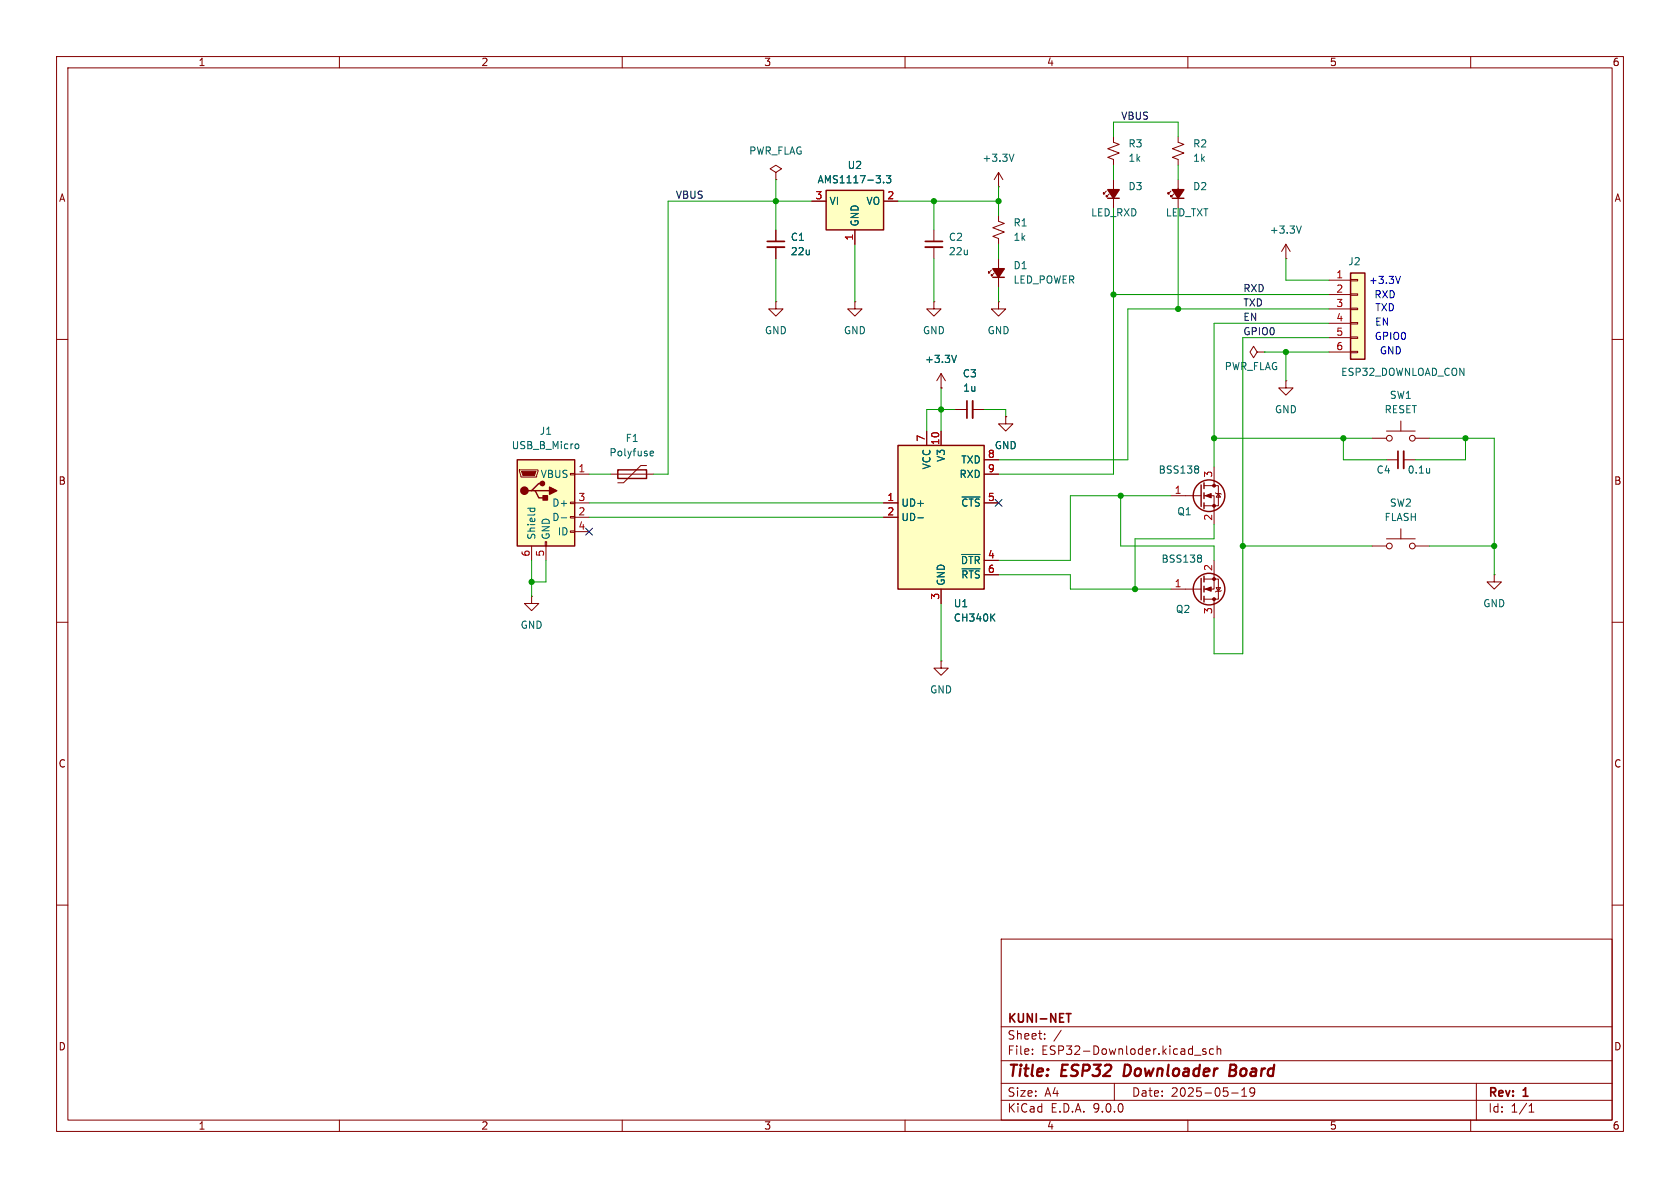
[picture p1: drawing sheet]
<svg xmlns="http://www.w3.org/2000/svg" width="297mm" height="210mm" viewBox="0 0 297 210" stroke-linecap="round" stroke-linejoin="round" font-family="sans-serif">
<g fill="none" stroke="#840000" stroke-width=".18">
<path d="M10 10h277v190h-277zM12 12h273v186h-273zM60 10v2M110 10v2M160 10v2M210 10v2M260 10v2M10 60h2M285 60h2M10 110h2M285 110h2M10 160h2"/>
<path d="M177 166h108v32h-108zM285 160h2M60 198v2M110 198v2M160 198v2M177 194.5h108M177 191.5h108M177 187.5h108M177 181.5h108M182.5 186.3v.1M182.5 185.5v.1M184.7 183.6v.1"/>
<path d="M184.7 182.8v.1M187.6 182.1l-1.3 2M197 191.5v3M210 198v2M211.2 186.5h1.1M213.2 185.5l-.4-.1-.2 .2 .1 .2 .5 .2v.3h-.6M214.5 185.5l-.4-.1-.3 .3v.4l.2 .2h.5M215.2 185.5l.2-.1 .3 .1 .1 .9M215.2 184.9v1.5M217.7 193.2h1.2M219.5 193.8h.9M219.5 192.7l.5-.4v1.5"/>
<path d="M221.8 192.9l-.3 .3h-.3l-.2-.3 .1-.5 .4-.1 .2 .1a.99 .99 0 0 1-.3 1.4h-.3M260 198v2M261 191.5v6.5M270.3 196.6h.9M270.3 195.5l.4-.4v1.5"/>
</g>
<path d="M198.9 188.2l-.3 2h.5M217.4 189.2h.7M218.1 189.2l.3 .1M218.2 188.2h-.6l-.3 2 1-.1M218.3 189.1l-.2 .1" fill="none" stroke="#840000" stroke-width=".4"/>
<path d="M188.5 179.2h.8M188.9 179.2v1.5" fill="none" stroke="#840000" stroke-width=".3"/>
<path d="M238.8 48.3h2.5v15.2h-2.5z" fill="#ffffc2"/>
<g fill="none" stroke="#840000" stroke-width=".25">
<path d="M238.8 48.3h2.5v15.2h-2.5zM212.3 85.7v3.8M212.9 85.3v1.1M212.9 87.1v1M212.9 88.9v1"/>
<circle cx="213.7" cy="87.6" r="2.79"/>
</g>
<g fill="none" stroke="#840000" stroke-width=".18">
<path d="M176.5 53.3v1.3h1.3l-1.3 1.3-1.2-1.3h1.2M176.5 53.3h.1M234.9 49.5h3.9M234.9 52.1h3.9M234.9 54.6h3.9M234.9 57.2h3.9M234.9 59.7h3.9M238.8 49.4h1.2v.3h-1.2zM238.8 51.9h1.2v.3h-1.2zM238.8 54.5h1.2v.2h-1.2zM238.8 57h1.2v.3h-1.2zM238.8 59.6h1.2v.2h-1.2z"/>
<path d="M177.8 73.7v1.2h1.3l-1.3 1.3-1.3-1.3h1.3M177.8 73.7h.1M222.2 62.2l-.6-1-.6 1 .6 1 .6-1h1.3M223.5 62.2h.1M234.9 62.2h3.9M238.8 62.1h1.2v.3h-1.2zM207 87.6h5.3M212.9 85.9h2.5v3.5h-2.5M212.9 87.6h1.7v5.1M214.6 82.6v3.3M214.9 87.1l.1 .1h.8l.1 .2M215.4 87.2l.4 .7h-.8z"/>
<path d="M94 105.4v1.3h1.2l-1.2 1.3-1.3-1.3h1.3M94 105.4h.1"/>
</g>
<g fill="#840000" stroke="#840000" stroke-width=".18">
<path d="M213.1 87.6l1-.4v.8z"/>
<circle cx="214.6" cy="85.9" r=".25"/>
<circle cx="214.6" cy="89.4" r=".25"/>
</g>
<path d="M211.7 82.4l.2 .2-.2 .3 .2 .3v.2l-.2 .2" fill="none" stroke="#006464" stroke-width=".18"/>
<path d="M91.4 81.3h10.2v15.2h-10.2z" fill="#ffffc2"/>
<g fill="none" stroke="#840000" stroke-width=".25">
<path d="M91.4 81.3h10.2v15.2h-10.2zM94 86.7h.6l.6 1.3h1.3M94.6 86.7h2.6M95.9 85.5h-.7l-1.2 1.2h-.7M212.3 102.2v3.8M212.9 101.9v1M212.9 103.6v1M212.9 105.4v1"/>
<circle cx="213.7" cy="104.1" r="2.79"/>
</g>
<g fill="none" stroke="#840000" stroke-width=".18">
<path d="M91.8 83.1h3.3v.2l-.2 1h-2.8zM94 96.5v2.6M96.4 95.8h.2v.7h-.2zM96.5 96.5v2.6M100.8 83.7h.8v.2h-.8zM100.8 88.8h.8v.2h-.8zM100.8 91.3h.8v.3h-.8zM100.8 93.9h.8v.2h-.8zM101.6 83.8h2.5M101.6 88.9h2.5M101.6 91.4h2.5M101.6 94h2.5"/>
<path d="M214.6 99.1v5h-1.7M166.4 116.8v1.3h1.2l-1.2 1.3-1.3-1.3h1.3M166.4 116.8h.1M207 104.1h5.3M212.9 102.4h2.5v3.5h-2.5M214.6 105.9v3.3M215 103.9h.8l-.4 .6zM215.9 104.4l-.1 .1h-.8l-.1 .1"/>
</g>
<g fill="#840000" stroke="#840000" stroke-width=".18">
<path d="M92.2 83.3h2.5l-.2 .8h-2z"/>
<path d="M213.1 104.1l1-.3v.7z"/>
<circle cx="214.6" cy="105.9" r=".25"/>
<circle cx="214.6" cy="102.4" r=".25"/>
</g>
<g fill="#840000" stroke="#840000" stroke-width=".25">
<path d="M96 87.6h.8v.8h-.8z"/>
<path d="M97.2 86.1l1.2 .6-1.2 .7z"/>
<circle cx="92.7" cy="86.7" r=".63"/>
<circle cx="95.9" cy="85.5" r=".38"/>
</g>
<path d="M101.9 78.5h.3l.1 .2v.5l-.4 .1M93.3 89.8h1.3M93.8 89.8l-.1 .4M94.5 89.8l.1 .4M99.2 91.5h1M212.2 98.1l.2 .3-.2 .3 .2 .2v.2l-.2 .3" fill="none" stroke="#006464" stroke-width=".18"/>
<path d="M146 33.7h10.2v6.9h-10.2z" fill="#ffffc2"/>
<path d="M146 33.7h10.2v6.9h-10.2zM195.8 35.1h2.1M207.3 35.1h2M175.5 49h2M109.2 83.1h5.1v1.5h-5.1z" fill="none" stroke="#840000" stroke-width=".25"/>
<g fill="none" stroke="#840000" stroke-width=".18">
<path d="M137.2 30.5l1-.7-1-.6-1.1 .6 1.1 .7v1.3M137.2 31.8h.1M143.5 35.6h2.5M156.2 35.6h2.5M176.5 38.1v1l1 .4-2 .8 2 .7-2 .8 1 .4v1M176.5 33h.1M176.5 30.5v2.5M176.5 30.5l-.7 1.3M176.5 30.5l.8 1.3M195.6 33.8l-.5 .5v-.3v.3h.2M196.1 34.3l-.5 .5v-.3v.3h.2M196.8 24.1v1l1.1 .4-2.1 .8 2.1 .8-2.1 .7 1 .4v1"/>
<path d="M196.8 31.8v5M207 33.8l-.5 .5v-.3v.3h.3M207.5 34.3l-.5 .5v-.3v.3h.3M208.3 24.1v1l1 .4-2 .8 2 .8-2 .7 1 .4v1M208.3 31.8v5M137.2 40.6v2.1M137.2 43.7v2M151.1 40.6v2.6M175.3 47.8l-.5 .5v-.3v.3h.2M175.8 48.3l-.5 .5v-.3v.3h.2M176.5 45.7v5.1M107.9 83.8h7.7"/>
<path d="M114.3 82.3h-1l-3.1 3h-1"/>
</g>
<path d="M156.2 32.2v.1M156.7 31.1h.8l-.4 .4 .3 .2v.5l-.2 .1-.5-.1M179.3 27.2l-.5 1.3M114.9 79.9l.2-.2h.3l.1 .2v.1l-.6 .2M114.9 80.4l.2 .2 .4-.1" fill="none" stroke="#006464" stroke-width=".18"/>
<path d="M135.6 42.7h3.1" fill="none" stroke="#840000" stroke-width=".3"/>
<path d="M135.6 43.7h3.1" fill="none" stroke="#840000" stroke-width=".33"/>
<g fill="#840000" stroke="#840000" stroke-width=".25">
<path d="M195.8 33.5h2.1l-1.1 1.6z"/>
<path d="M207.3 33.5h2l-1 1.6z"/>
<path d="M175.5 47.5h2l-1 1.5z"/>
</g>
<path d="M158.7 78.7h15.3v25.4h-15.3z" fill="#ffffc2"/>
<path d="M158.7 78.7h15.3v25.4h-15.3z" fill="none" stroke="#840000" stroke-width=".25"/>
<g fill="none" stroke="#840000" stroke-width=".18">
<path d="M143.5 35.6h2.5M156.2 35.6h2.5M137.2 53.3v1.3h1.2l-1.2 1.3-1.3-1.3h1.3M137.2 53.3h.1M137.2 40.6v2.1M137.2 43.7v2M151.1 53.3v1.3h1.3l-1.3 1.3-1.2-1.3h1.2M151.1 53.3h.1M151.1 40.6v2.6M165.1 53.3v1.3h1.3l-1.3 1.3-1.3-1.3h1.3M165.1 53.3h.1M165.1 40.6v2.1"/>
<path d="M165.1 43.7v2M227.3 45.7h.1M227.3 43.2l-.7 1.3M227.3 43.2l.8 1.3M227.3 43.2v2.5M163.8 76.2v2.5M166.4 68.6h.1M166.4 66v2.6M166.4 76.2v2.5M166.4 66l-.8 1.3M166.4 66l.7 1.3M168.9 72.4h2"/>
<path d="M172 72.4h2M177.8 73.7h.1M227.3 67.3v1.3h1.3l-1.3 1.3-1.2-1.3h1.2M227.3 67.3h.1M242.6 77.5h2.5M245.1 76.2h5.1M247.6 74.4v1.8M250.2 77.5h2.5M156.2 88.9h2.5M156.2 91.4h2.5M174 88.9h2.5M174 81.3h2.5"/>
<path d="M174 83.8h2.5M174 99.1h2.5M242.6 96.5h2.5M245.1 81.3h2M245.1 95.3h5.1M247.6 93.5v1.8M248.2 81.3h2M250.2 96.5h2.5M166.4 104.1v2.6M174 101.6h2.5M264.2 101.6v1.3h1.2l-1.2 1.2-1.3-1.2h1.3M264.2 101.6h.1"/>
<circle cx="245.6" cy="77.5" r=".51"/>
<circle cx="249.7" cy="77.5" r=".51"/>
<circle cx="245.6" cy="96.5" r=".51"/>
<circle cx="249.7" cy="96.5" r=".51"/>
</g>
<path d="M156.2 32.2v.1M156.7 31.1h.8l-.4 .4 .3 .2v.5l-.2 .1-.5-.1M230.1 39.9l-.5 1.3M169.1 62.8l-.4 1.3M162.3 91.5h.9M170 98h3.3M170.1 87.9h3.2M252.7 82.8v.8M252.7 83.5v.1M170.1 100.6h3.2M175.3 109.1l.6 .7M175.9 108.5l-.7 .8" fill="none" stroke="#006464" stroke-width=".18"/>
<path d="M163.6 42.7h3M170.9 70.9v3M247.1 79.8v3" fill="none" stroke="#840000" stroke-width=".3"/>
<path d="M163.6 43.7h3M172 70.9v3M248.2 79.8v3" fill="none" stroke="#840000" stroke-width=".33"/>
<g fill="none" stroke="#009600" stroke-width=".18">
<path d="M137.2 31.8v8.8M143.5 35.6h-25.4v48.2h-2.5M158.7 35.6h17.8M165.1 35.6v5M176.5 33v5.1M196.8 24.1v-2.5h11.5v2.5M196.8 29.2v2.6M196.8 36.8v47h-20.3M208.3 29.2v2.6M208.3 36.8v17.8M137.2 45.7v7.6M151.1 43.2v10.1"/>
<path d="M165.1 45.7v7.6M176.5 43.2v2.5M176.5 50.8v2.5M196.8 52.1h38.1M227.3 45.7v3.8h7.6M234.9 54.6h-35.5v26.7h-22.9M234.9 59.7h-15.2v55.9h-5.1v-6.4M234.9 57.2h-20.3v25.4M166.4 68.6v7.6M168.9 72.4h-5.1v3.8M174 72.4h3.8v1.3M214.6 77.5h28"/>
<path d="M223.5 62.2h11.4M227.3 62.2v5.1M237.5 77.5v3.8h7.6M252.7 77.5h11.5v24.1M259.1 77.5v3.8h-8.9M94 99.1v6.3M96.5 99.1v3.8h-2.5M104.1 83.8h3.8M104.1 91.4h52.1M104.1 88.9h52.1M198.1 87.6v8.9h16.5v2.6M207 87.6h-17.8v11.5h-12.7"/>
<path d="M214.6 92.7v2.6h-13.9v8.8M219.7 96.5h22.9M252.7 96.5h11.5M166.4 106.7v10.1M176.5 101.6h12.7v2.5h17.8"/>
</g>
<path d="M103.5 93.4l1.2 1.2M104.7 93.4l-1.2 1.2M175.9 88.3l1.2 1.2M177.1 88.3l-1.2 1.2" fill="none" stroke="#000084" stroke-width=".18"/>
<path d="M247.6 48.8l-.4 1.3" fill="none" stroke="#0000c2" stroke-width=".18"/>
<g fill="#009600" stroke="#009600" stroke-width=".18">
<circle cx="94" cy="102.9" r=".46"/>
<circle cx="137.2" cy="35.6" r=".46"/>
<circle cx="166.4" cy="72.4" r=".46"/>
<circle cx="227.3" cy="62.2" r=".46"/>
<circle cx="259.1" cy="77.5" r=".46"/>
<circle cx="237.5" cy="77.5" r=".46"/>
<circle cx="264.2" cy="96.5" r=".46"/>
<circle cx="165.1" cy="35.6" r=".46"/>
<circle cx="176.5" cy="35.6" r=".46"/>
<circle cx="196.8" cy="52.1" r=".46"/>
<circle cx="219.7" cy="96.5" r=".46"/>
<circle cx="200.7" cy="104.1" r=".46"/>
<circle cx="198.1" cy="87.6" r=".46"/>
<circle cx="214.6" cy="77.5" r=".46"/>
<circle cx="208.3" cy="54.6" r=".46"/>
</g>
<g font-size="2.8" fill="#840000">
<text x="178" y="190.9">Title:</text>
<text x="187.7" y="190.9">ESP32</text>
<text x="199.5" y="190.9">Downloader</text>
<text x="219" y="190.9">Board</text>
</g>
<g font-size="2.1" fill="#840000">
<text x="178" y="184">Sheet:</text>
<text x="178" y="181.2">KUNI-NET</text>
<text x="178" y="186.7">File:</text>
<text x="184.1" y="186.7">ESP32-Downloder.kicad_sch</text>
<text x="178" y="196.9">KiCad</text>
<text x="178" y="194.1">Size:</text>
<text x="184.7" y="194.1">A4</text>
<text x="185.7" y="196.9">E.D.A.</text>
<text x="193.3" y="196.9">9.0.0</text>
<text x="200" y="194.1">Date:</text>
<text x="207" y="194.1">2025-05-19</text>
<text x="263" y="194.3">Rev:</text>
<text x="263" y="196.9">Id:</text>
<text x="267.1" y="196.9">1/1</text>
<text x="269.4" y="194.3">1</text>
</g>
<g font-size="1.8" fill="#840000">
<text x="35" y="11.9">1</text>
<text x="85" y="11.9">2</text>
<text x="135" y="11.9">3</text>
<text x="185" y="11.9">4</text>
<text x="235" y="11.9">5</text>
<text x="285" y="11.9">6</text>
<text x="10.3" y="35.9">A</text>
<text x="285.3" y="35.9">A</text>
<text x="10.3" y="85.9">B</text>
<text x="285.3" y="85.9">B</text>
<text x="10.3" y="135.9">C</text>
<text x="285.3" y="135.9">C</text>
<text x="10.3" y="185.9">D</text>
<text x="285.3" y="185.9">D</text>
<text x="35" y="199.9">1</text>
<text x="85" y="199.9">2</text>
<text x="135" y="199.9">3</text>
<text x="185" y="199.9">4</text>
<text x="235" y="199.9">5</text>
<text x="285" y="199.9">6</text>
</g>
<g font-size="1.8" fill="#0f0f0f">
<text x="198.1" y="21.2">VBUS</text>
<text x="119.4" y="35.2">VBUS</text>
<text x="219.7" y="51.7">RXD</text>
<text x="219.7" y="54.3">TXD</text>
<text x="219.7" y="56.8">EN</text>
<text x="219.7" y="59.3">GPIO0</text>
</g>
<g font-size="1.8" fill="#006464">
<text x="132.3" y="27.5">PWR_FLAG</text>
<text x="173.6" y="28.8">+3.3V</text>
<text x="199.4" y="26.3">R3</text>
<text x="199.4" y="28.8">1k</text>
<text x="210.8" y="26.3">R2</text>
<text x="210.8" y="28.8">1k</text>
<text x="144.4" y="32.6">AMS1117-3.3</text>
<text x="149.8" y="30.1">U2</text>
<text x="199.4" y="33.8">D3</text>
<text x="210.8" y="33.8">D2</text>
<text x="146.6" y="36.4">VI</text>
<text x="152" y="40.1" transform="rotate(-90 152 40.1)">GND</text>
<text x="153.1" y="36.4">VO</text>
<text x="179.1" y="40.2">R1</text>
<text x="192.8" y="38.5">LED_RXD</text>
<text x="206" y="38.5">LED_TXT</text>
<text x="224.4" y="41.5">+3.3V</text>
<text x="139.7" y="42.8">C1</text>
<text x="139.7" y="45.3">22u</text>
<text x="167.6" y="42.8">C2</text>
<text x="167.6" y="45.3">22u</text>
<text x="179.1" y="47.8">D1</text>
<text x="179.1" y="42.8">1k</text>
<text x="238.3" y="47.1">J2</text>
<text x="179.1" y="50.3">LED_POWER</text>
<text x="135.1" y="59.3">GND</text>
<text x="149.1" y="59.3">GND</text>
<text x="163.1" y="59.3">GND</text>
<text x="174.5" y="59.3">GND</text>
<text x="163.4" y="64.4">+3.3V</text>
<text x="216.4" y="65.6">PWR_FLAG</text>
<text x="170.1" y="66.9">C3</text>
<text x="170.2" y="69.4">1u</text>
<text x="237" y="66.6">ESP32_DOWNLOAD_CON</text>
<text x="245.6" y="70.7">SW1</text>
<text x="95.3" y="77.1">J1</text>
<text x="225.3" y="73.3">GND</text>
<text x="244.7" y="73.3">RESET</text>
<text x="90.4" y="79.6">USB_B_Micro</text>
<text x="107.6" y="80.9">Polyfuse</text>
<text x="110.5" y="78.3">F1</text>
<text x="164.7" y="83.1" transform="rotate(-90 164.7 83.1)">VCC</text>
<text x="167.2" y="81.7" transform="rotate(-90 167.2 81.7)">V3</text>
<text x="169.8" y="82.1">TXD</text>
<text x="175.8" y="79.6">GND</text>
<text x="204.7" y="83.9">BSS138</text>
<text x="243.3" y="83.9">C4</text>
<text x="248.8" y="83.9">0.1u</text>
<text x="95.5" y="84.7">VBUS</text>
<text x="97.5" y="89.8">D+</text>
<text x="159.3" y="89.8">UD+</text>
<text x="169.5" y="84.7">RXD</text>
<text x="169.8" y="89.8">~{CTS}</text>
<text x="245.6" y="89.8">SW2</text>
<text x="94.8" y="95.5" transform="rotate(-90 94.8 95.5)">Shield</text>
<text x="97.4" y="95.5" transform="rotate(-90 97.4 95.5)">GND</text>
<text x="97.5" y="92.3">D-</text>
<text x="98.5" y="94.8">ID</text>
<text x="159.3" y="92.3">UD-</text>
<text x="208" y="91.3">Q1</text>
<text x="244.7" y="92.3">FLASH</text>
<text x="169.8" y="99.9">~{DTR}</text>
<text x="205.2" y="99.7">BSS138</text>
<text x="167.2" y="103.6" transform="rotate(-90 167.2 103.6)">GND</text>
<text x="168.5" y="107.5">U1</text>
<text x="169.8" y="102.5">~{RTS}</text>
<text x="262.1" y="107.5">GND</text>
<text x="91.9" y="111.4">GND</text>
<text x="168.5" y="110.1">CH340K</text>
<text x="207.8" y="108.6">Q2</text>
<text x="164.3" y="122.8">GND</text>
</g>
<g font-size="1.8" fill="#a90000">
<text x="144.1" y="35.3">3</text>
<text x="156.8" y="35.3">2</text>
<text x="150.9" y="42.6" transform="rotate(-90 150.9 42.6)">1</text>
<text x="236.1" y="49.3">1</text>
<text x="236.1" y="51.8">2</text>
<text x="236.1" y="54.4">3</text>
<text x="236.1" y="56.9">4</text>
<text x="236.1" y="59.4">5</text>
<text x="236.1" y="62">6</text>
<text x="102.2" y="83.6">1</text>
<text x="163.6" y="78.2" transform="rotate(-90 163.6 78.2)">7</text>
<text x="166.1" y="78.8" transform="rotate(-90 166.1 78.8)">10</text>
<text x="174.6" y="81">8</text>
<text x="174.6" y="83.6">9</text>
<text x="102.2" y="88.6">3</text>
<text x="156.8" y="88.6">1</text>
<text x="174.6" y="88.6">5</text>
<text x="207.6" y="87.4">1</text>
<text x="214.4" y="84.5" transform="rotate(-90 214.4 84.5)">3</text>
<text x="102.2" y="91.2">2</text>
<text x="102.2" y="93.7">4</text>
<text x="156.8" y="91.2">2</text>
<text x="214.4" y="92.1" transform="rotate(-90 214.4 92.1)">2</text>
<text x="93.7" y="98.5" transform="rotate(-90 93.7 98.5)">6</text>
<text x="96.3" y="98.5" transform="rotate(-90 96.3 98.5)">5</text>
<text x="174.6" y="98.8">4</text>
<text x="174.6" y="101.3">6</text>
<text x="214.4" y="101" transform="rotate(-90 214.4 101)">2</text>
<text x="166.1" y="106.1" transform="rotate(-90 166.1 106.1)">3</text>
<text x="207.6" y="103.9">1</text>
<text x="214.4" y="108.7" transform="rotate(-90 214.4 108.7)">3</text>
</g>
<g font-size="1.8" fill="#0000c2">
<text x="241.9" y="50.4">+3.3V</text>
<text x="242.9" y="52.9">RXD</text>
<text x="243" y="57.8">EN</text>
<text x="243" y="55.2">TXD</text>
<text x="242.9" y="60.3">GPIO0</text>
<text x="243.8" y="62.8">GND</text>
</g>
</svg>
